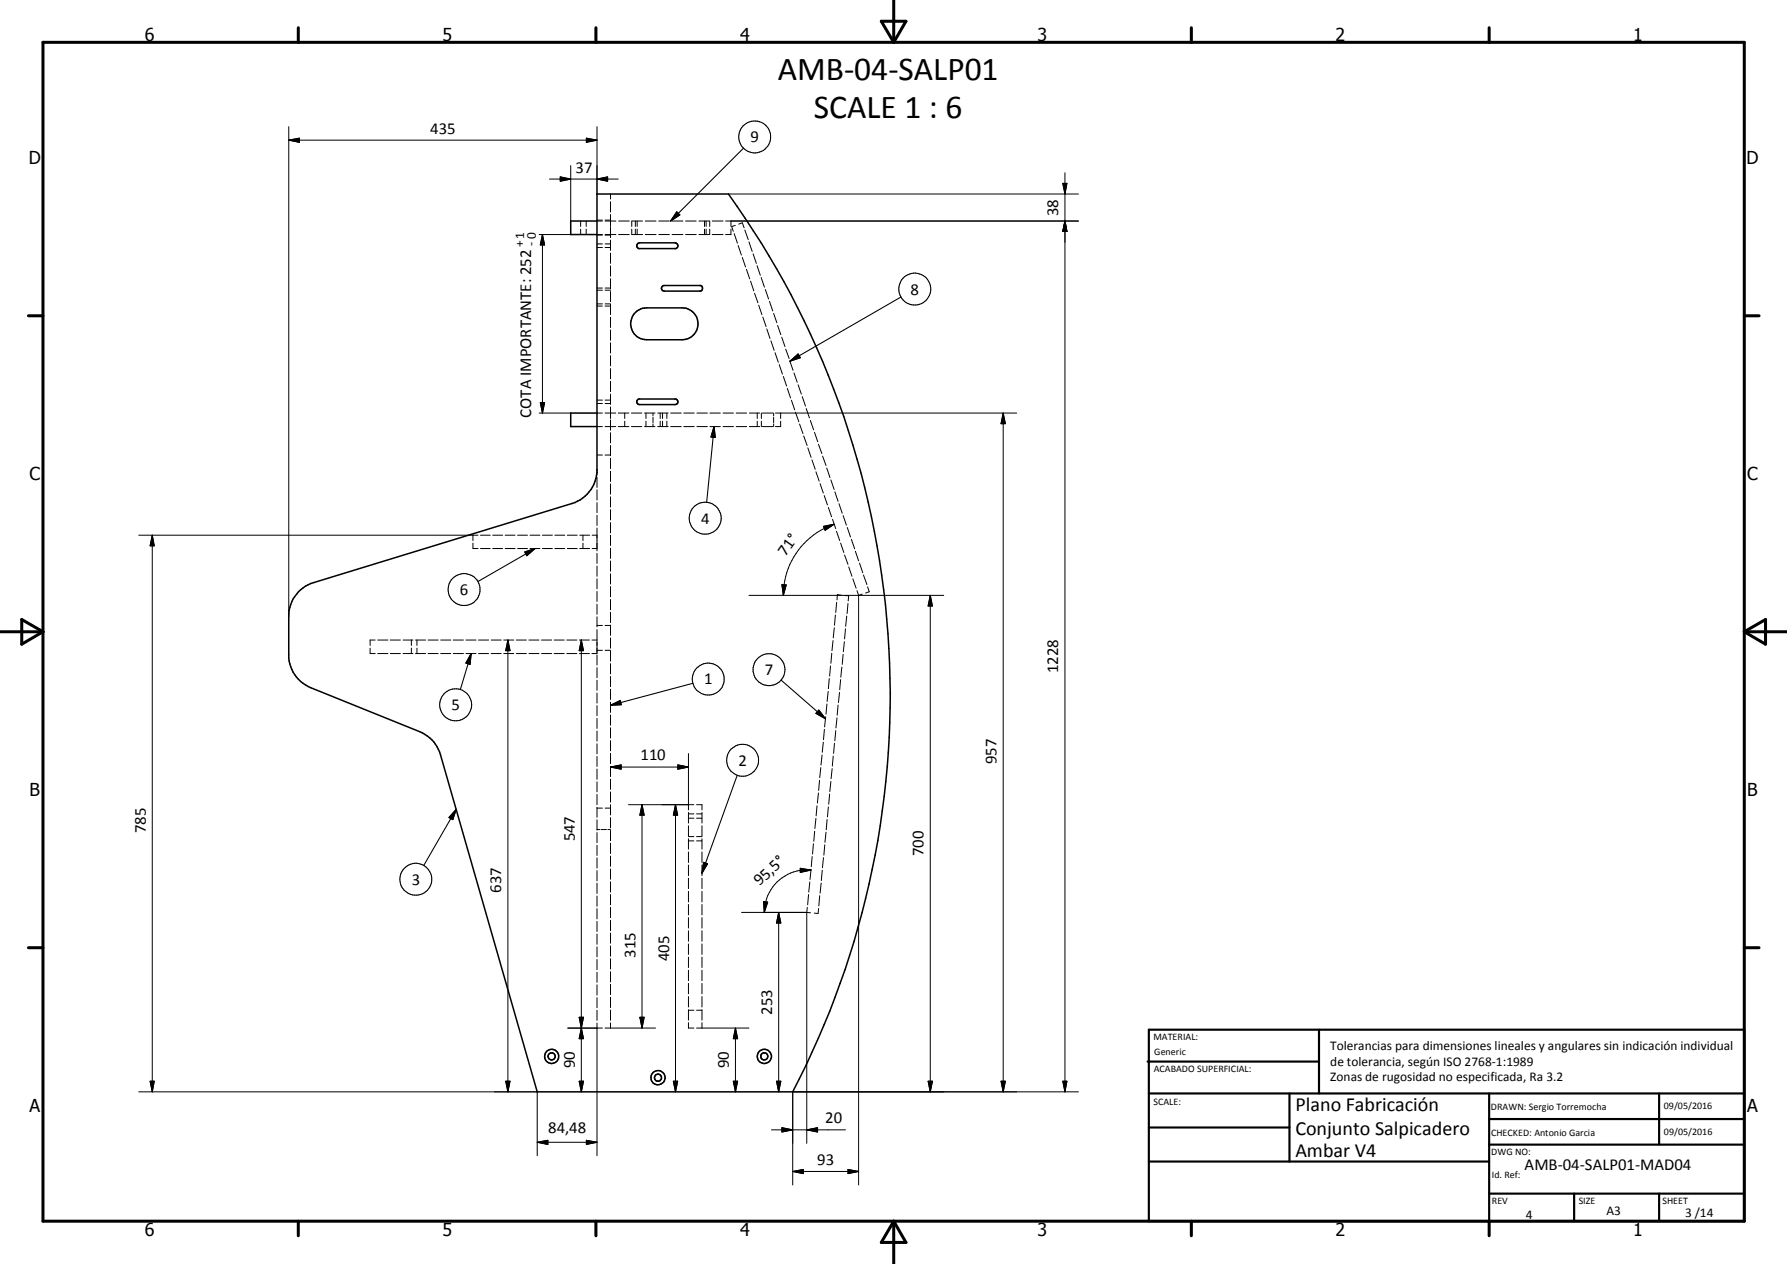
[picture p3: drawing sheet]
<svg xmlns="http://www.w3.org/2000/svg" width="420mm" height="297mm" viewBox="0 0 420 297" stroke-linecap="round" stroke-linejoin="round" font-family="sans-serif">
<g fill="none" stroke="#000" stroke-width=".35">
<path d="M140.4 45.6h30.9a201.3 201.3 0 0 1 15.1 211h-60.1l-22.7-79.2a8.2 8.2 0 0 0-4.9-5.4l-25.6-10.4a8.3 8.3 0 0 1-5.2-7v-10.5a8.4 8.4 0 0 1 5.9-7.2l60.7-18.6a8.5 8.5 0 0 0 5.9-7.3zM140.4 51.9h-6.2v3.2h6.2M149.9 57.3l.5-.2h8.3a.7 .7 0 0 1 .7 .6 .7 .7 0 0 1-.5 .7h-8.7l-.4-.4zM149.1 73.7l.7-.6a3.7 3.7 0 0 1 2.2-.8h8.3a3.7 3.7 0 0 1 3.8 3.8 3.7 3.7 0 0 1-3.8 3.7h-8.3a3.8 3.8 0 0 1-3.3-2.1 3.8 3.8 0 0 1 .4-4zM155.7 67.3l.3-.2h8.7a.68 .68 0 0 1 .5 .7 .68 .68 0 0 1-.7 .6h-8.3a.66 .66 0 0 1-.6-.4 .66 .66 0 0 1 .1-.7zM140.4 97.1h-6.2v3.1h6.2M149.9 94l.3-.2h8.7a.67 .67 0 0 1 .5 .7 .67 .67 0 0 1-.7 .6h-8.3a.65 .65 0 0 1-.6-.4 .65 .65 0 0 1 .1-.7z"/>
<circle cx="129.7" cy="248.2" r=".84"/>
<circle cx="129.7" cy="248.2" r="1.65"/>
<circle cx="154.7" cy="253.2" r="1.67"/>
<circle cx="154.7" cy="253.2" r=".83"/>
<circle cx="179.7" cy="248.3" r="1.67"/>
<circle cx="179.7" cy="248.2" r=".83"/>
</g>
<g fill="none" stroke="#000" stroke-width=".24">
<path d="M67.9 32.9l2.5-.4v.9zM67.9 32.9h72.5M67.9 29.8v115M134.2 38.9v13M137.9 32.5l2.5 .4-2.5 .5zM140.4 29.8v15.8M126.8 55.1h7.4M127.5 55.1l.5 2.5h-1zM127.5 55.1v42M129.2 42.1h16.2M131.7 41.6l2.5 .5-2.5 .5zM136.5 51.9v1.3"/>
<path d="M136.5 53.8v1.3M137.8 51.9v1.3M137.8 53.8v1.3M140.4 42.1l2.5-.5v1zM140.4 55.2h1.2M140.4 51.7h1.2M140.4 58.2h1.2M140.4 57.3h1.2M140.4 55.1h1.2M140.4 51.9h1.2M142.3 55.2h1.2M142.3 51.7h1.2"/>
<path d="M142.3 58.2h1.2M142.3 57.3h1.2M142.3 55.1h2.5M142.3 51.9h2.5M143.5 45.6v1.2M143.5 47.4v2.4M143.5 50.4v2.8M143.5 53.4v2.4M143.5 56.4v2.4M143.5 59.5v2.4M145.4 55.1h2.5M145.4 51.9h2.5"/>
<path d="M148.5 51.9v1.3M148.5 53.8v1.3M148.6 55.1h2.5M148.6 51.9h2.5M149.4 51.9v1.3M149.4 53.8v1.3M149.8 51.9v1.3M149.8 53.8v1.3M151.7 55.1h2.6M151.7 51.9h2.6M154.9 55.1h2.5M154.9 51.9h2.5"/>
<path d="M158 55.1h2.6M158 51.9h2.6M161.2 55.1h2.5M161.2 51.9h2.5M164.3 55.1h2.5M164.3 51.9h2.5M165.6 51.9v1.3M165.6 53.8v1.3M166 51.9v1.3M166 53.8v1.3M166.9 51.9v1.3M166.9 53.8v1.3"/>
<path d="M167.5 55.1h2.5M167.5 51.9h2.5M170.6 51.9h83M171.3 45.6h82.3M171.9 53.8v1.3h-1.3M171.9 51.9v1.3M172.6 54.9l.8 2.2M172.9 53l-.9 .3 .4 1.1M173.6 57.7l.7 2.2M173.7 52.7l.8-.3 .5 1.1M175.1 54.1l.8 2.2M176.1 56.9l.8 2.2"/>
<path d="M177.1 59.6l.7 2.3M249.9 43.1h1l-.5 2.5zM250.4 51.9l.5 2.5h-1zM250.4 40.6v216M140.4 68.2h1.2M140.4 67.7h1.2M140.4 71.9h1.2M140.4 71.4h1.2M142.3 68.2h1.2M142.3 67.7h1.2M142.3 71.9h1.2M142.3 71.4h1.2"/>
<path d="M143.5 62.5v2.4M143.5 65.5v2.4M143.5 68.5v2.4M143.5 71.5v2.4M143.5 74.5v2.5M143.5 77.6v2.4M174.5 60.5l.8 2.2M175.5 63.3l.8 2.2M176.5 66.1l.7 2.3M177.4 68.9l.8 2.3M178 62.4l.8 2.3M178.4 71.7l.7 2.3"/>
<path d="M179 65.2l.7 2.3M179.4 74.5l.7 2.3M179.9 68l.8 2.3M180.3 77.3l.7 2.2M180.9 70.8l.8 2.3M181.9 73.7l.8 2.2M182.8 76.5l.8 2.2M183.8 79.2l.8 2.2M126.8 97.1h7.4M127 94.6h1l-.5 2.5zM140.4 97.1h1.2M140.4 94.8h1.2"/>
<path d="M140.4 94h1.2M142.3 97.1h2.5M142.3 94.8h1.2M142.3 94h1.2M143.5 80.6v2.4M143.5 83.6v2.4M143.5 86.6v2.4M143.5 89.6v2.4M143.5 92.6v2.4M143.5 95.6v2.7M143.5 98.7v2.4M145.4 97.1h2.5"/>
<path d="M146.9 97.1v1.2M146.9 99v1.2M148.5 97.1h2.4M151.5 97.1h2.5M151.9 97.1v1.2M151.9 99v1.2M153.5 97.1v.6M153.5 98v1.3M153.5 99.6v.6M154.6 97.1h2.5M155.2 97.1v1.2M155.2 99v1.2"/>
<path d="M155.8 97.1v1.2M155.8 99v1.2M156.8 97.1v1.2M156.8 99v1.2M157.7 97.1h2.5M160.8 97.1h2.4M163.9 97.1h2.4M166.9 97.1h2.5M170 97.1h2.5M173.1 97.1h2.4M176.2 97.1h2.4M178 97.1v1.2"/>
<path d="M178 99v1.2M179 97.1v1.2M179 99v1.2M179.2 97.1h2.5M181.3 80.1l.7 2.2M181.9 97.1v.6M181.9 98v1.3M181.9 99.6v.6M182.2 82.9l.8 2.2M182.3 97.1h56.7M183.2 85.7l.8 2.2M183.5 99v1.2h-1.2"/>
<path d="M183.5 97.1v1.2M184.2 88.5l.7 2.2M184.7 82l.8 2.2M185.1 91.3l.8 2.2M185.7 84.8l.8 2.2M186.1 94.1l.7 2.2M186.7 87.6l.7 2.2M187 96.9l.8 2.2M187.7 90.4l.7 2.2M188 99.7l.8 2.2M188.6 93.2l.8 2.2M189.6 96l.7 2.2"/>
<path d="M190.5 98.8l.8 2.2M235.9 97.1l.5 2.5h-1zM235.9 97.1v159.5M140.4 110.4v1.1M140.4 112.1v2.5M140.4 115.1v2.4M140.4 118.1v2.4M140.4 106.9h1.2M140.4 100.2h1.2M142.3 106.9h1.2M142.3 100.2h2.5M143.5 101.7v2.4"/>
<path d="M143.5 104.7v2.4M143.5 107.7v2.4M143.5 110.7v2.5M143.5 113.7v2.4M143.5 116.8v2.4M143.5 119.8v2.4M145.4 100.2h2.5M148.5 100.2h2.4M151.5 100.2h2.5M154.6 100.2h2.5M157.7 100.2h2.5M160.8 100.2h2.4"/>
<path d="M163.9 100.2h2.4M166.9 100.2h2.5M170 100.2h2.5M173.1 100.2h2.4M176.2 100.2h2.4M179.2 100.2h2.5M189 102.4l.8 2.3M189.9 105.2l.8 2.3M190.9 108.1l.8 2.2M191.5 101.6l.8 2.2M191.8 110.9l.8 2.2M192.4 104.4l.8 2.2"/>
<path d="M192.8 113.7l.8 2.2M193.4 107.2l.8 2.2M193.8 116.5l.8 2.2M194.4 110l.7 2.2M194.8 119.3l.7 2.2M195.4 112.8l.7 2.2M196.3 115.6l.8 2.2M197.3 118.4l.7 2.2M32.6 125.8h79.8M35.8 125.8l.5 2.5h-1zM35.8 125.8v130.8M111.2 127.6v1.3h1.2"/>
<path d="M111.2 125.8v1.2M113 125.8h2.3M113 128.9h2.3M115.9 125.8h2.3M115.9 128.9h2.3M118.8 125.8h2.3M118.8 128.9h2.3M121.7 125.8h2.3M121.7 128.9h2.3M124.6 125.8h2.3M124.6 128.9h2.3M127.5 125.8h2.4"/>
<path d="M127.5 128.9h2.4M130.5 125.8h2.3M130.5 128.9h2.3M133.4 125.8h2.3M133.4 128.9h2.3M136.3 125.8h2.3M136.3 128.9h2.3M137.1 125.8v1.2M137.1 127.6v1.3M139.2 125.8h1.2M139.2 128.9h1.2M140.4 121.1v2.4"/>
<path d="M140.4 124.1v5.4M140.4 130v2.4M140.4 133v2.4M140.4 136v2.4M140.4 139v2.4M143.5 122.8v2.4M143.5 125.8v2.4M143.5 128.8v2.4M143.5 131.8v2.4M143.5 134.8v2.4M143.5 137.8v2.5M176.1 139.9h45.8"/>
<path d="M183.8 137.4l1.1 .1-.7 2.4zM193.6 123.7l2.5-.5-2.1 1.4zM195.7 122l.8 2.2M196.1 123.2a17.6 17.6 0 0 0-11.9 16.7M196.7 124.8l.7 2.2M197.6 127.6l.8 2.2M197.8 139.9l-.9-.2-.1 1.3M198.2 121.2l.8 2.2M198.6 130.4l.8 2.2M198.7 140h.8l-.1 1.2M199.2 124l.8 2.2M199.5 133.2l.8 2.2"/>
<path d="M200.2 126.7l.7 2.3M200.5 136l.8 2.2M201.1 129.5l.8 2.3M201.5 138.8l.4 1.1M201.9 139.9v138.6M202.1 132.3l.7 2.3M202.7 139.6l-.8 .3M203 135.1l.8 2.3M204 137.9l.4 1.2-.9 .3M218.7 139.9l.5 2.5h-1zM218.7 139.9v116.7M87 152.3v1.3h1.2"/>
<path d="M88.2 150.4h-1.2v1.3M88.8 150.4h2.4M88.8 153.6h2.4M91.8 150.4h2.3M91.8 153.6h2.3M94.8 150.4h2.3M94.8 153.6h2.3M96.7 150.4v1.3M96.7 152.3v1.3M97.7 150.4h2.4M97.7 153.6h2.4M98 150.4v1.3"/>
<path d="M98 152.3v1.3M100.7 150.4h2.3M100.7 153.6h2.3M103.6 150.4h2.4M103.6 153.6h2.4M106.6 150.4h2.4M106.6 153.6h2.4M109.5 150.4h2.4M109.5 153.6h2.4M112.5 150.4h2.4M112.5 153.6h2.4M115.5 150.4h2.3"/>
<path d="M115.5 153.6h2.3M118.4 150.4h2.4M118.4 153.6h2.4M119.4 150.4l.5 2.5h-1zM119.4 150.4v106.2M121.4 150.4h2.4M121.4 153.6h2.4M124.4 150.4h2.3M124.4 153.6h2.3M127.3 150.4h2.4M127.3 153.6h2.4M130.3 150.4h2.4"/>
<path d="M130.3 153.6h2.4M133.3 150.4h2.3M133.3 153.6h2.3M136.2 150.4h2.4M136.2 153.6h2.4M136.7 150.4l.5 2.5h-1zM136.7 150.4v106.2M139.2 150.4h1.2v3.2h-1.2M140.4 142v2.4M140.4 144.9v2.4M140.4 148v2.3M140.4 153.9v2.4"/>
<path d="M140.4 156.9v2.4M140.4 159.9v2.3M140.4 152.8h1.2M140.4 147h1.2M142.3 152.8h1.2M142.3 147h1.2M143.5 140.9v2.4M143.5 143.9v2.4M143.5 146.9v2.4M143.5 149.9v2.4M143.5 153v2.4M143.5 156v2.4"/>
<path d="M143.5 159v2.4M195 159.5l-.2 2.3M195.3 156.5l-.2 2.4M195.6 153.5l-.2 2.4M195.9 150.5l-.3 2.4M196.2 147.5l-.3 2.4M196.4 144.5l-.2 2.4M196.7 141.6l-.2 2.3M197.6 159.7l-.2 2.4M197.9 156.8l-.2 2.3M198.2 153.8l-.2 2.3M198.5 150.8l-.2 2.4"/>
<path d="M198.8 147.8l-.2 2.4M199.1 144.8l-.3 2.4M199.4 141.8l-.2 2.4M140.4 162.9v2.3M140.4 165.8v2.4M140.4 168.8v2.4M140.4 171.8v2.4M140.4 174.8v2.4M140.4 177.8v2.3M143.5 162v2.4M143.5 165v2.4M143.5 168v2.4"/>
<path d="M143.5 171v2.4M143.5 174v2.4M143.5 177v2.5M159.4 179.7l2.5 .6-2.5 .5zM161.9 177.1v13.2M193.3 177.4l-.3 2.4M193.6 174.4l-.3 2.4M193.8 171.4l-.2 2.4M194.1 168.4l-.2 2.4M194.4 165.4l-.2 2.4M194.7 162.5l-.2 2.3M195.9 177.7l-.2 2.3"/>
<path d="M196.2 174.7l-.2 2.3M196.5 171.7l-.2 2.4M196.8 168.7l-.3 2.4M197.1 165.7l-.3 2.4M197.4 162.7l-.3 2.4M140.4 180.7v2.4M140.4 183.7v2.4M140.4 186.7v2.4M140.4 189.7v2.4M140.4 192.7v2.4M140.4 195.7v2.3M140.4 198.6v2.4"/>
<path d="M140.4 189.9h1.2M140.4 194.9h.6M141.3 194.9h1.3M142.3 189.9h1.2M142.9 194.9h.6M143.5 180.3l2.5-.6v1.1zM143.5 180.1v2.4M143.5 183.1v2.4M143.5 186.1v2.4M143.5 189.1v2.4M143.5 192.2v2.4M143.5 195.2v2.4"/>
<path d="M143.5 198.2v2.4M143.5 180.3h18.4M147.8 189.1h15.3M150.9 189.1l.6 2.5h-1.1zM150.9 189.1v52.5M158.8 189.1l.5 2.5h-1zM158.8 189.1v67.5M161.9 190.9v2.5M161.9 194.1v2.4M161.9 197.1v2.5M161.9 191.3h1.2M161.9 192.3h1.2"/>
<path d="M161.9 196.6h1.2M161.9 197.6h1.2M163.8 189.1h1.2v1.2M163.8 191.3h1.2M163.8 192.3h1.2M163.8 196.6h1.2M163.8 197.6h1.2M165 190.9v2.5M165 194.1v2.4M165 197.1v2.5M191.3 198.3l-.3 2.4M191.5 195.3l-.2 2.4"/>
<path d="M191.8 192.3l-.2 2.4M192.1 189.4l-.2 2.3M192.4 186.4l-.2 2.3M192.7 183.4l-.2 2.4M193 180.4l-.3 2.4M193.9 198.5l-.2 2.5M194.2 195.6l-.2 2.4M194.5 192.6l-.2 2.4M194.8 189.6l-.2 2.4M195.1 186.6l-.3 2.4M195.4 183.6l-.3 2.4M195.7 180.6l-.3 2.4"/>
<path d="M140.4 201.6v2.4M140.4 204.6v2.4M140.4 207.6v2.4M140.4 210.6v2.4M140.4 213.5v2.4M140.4 216.5v2.4M140.4 219.5v2.4M143.5 201.2v2.4M143.5 204.2v2.4M143.5 207.2v2.4M143.5 210.2v2.4M143.5 213.2v2.4"/>
<path d="M143.5 216.3v2.4M143.5 219.2v2.5M161.9 200.2v2.5M161.9 203.3v2.5M161.9 206.4v2.4M161.9 209.5v2.5M161.9 212.6v2.4M161.9 215.6v2.5M161.9 218.7v2.5M165 200.2v2.5M165 203.3v2.5M165 206.4v2.4"/>
<path d="M165 209.5v2.5M165 212.6v2.4M165 215.6v2.5M165 218.7v2.5M174.4 214.4h15.3M179.5 211.9l1 .1-.8 2.4zM183.1 214.4l.5 2.5h-1zM183.1 214.4v42.2M188.2 204l2.5 .5-2.5 .5zM189.7 214.4l.9 .1M189.7 214.4v54.3M189.8 213.2l-.1 1.2"/>
<path d="M190.1 210.2l-.2 2.4M190.4 207.3l-.3 2.3M190.7 204.5a9.8 9.8 0 0 0-6.8 1.8 9.8 9.8 0 0 0-3.9 5.7l-.3 2.4M190.7 204.3l-.3 2.4M191 201.3l-.3 2.4M192.5 213.5l-.1 1.2-.9-.1M192.7 210.5l-.2 2.4M193.1 207.5l-.3 2.4M193.3 204.5l-.2 2.4M193.6 201.5l-.2 2.4M136.2 239.1h1l-.5 2.5zM136.2 239.1h1l-1 5h1z"/>
<path d="M140.4 222.5v2.4M140.4 225.5v2.4M140.4 228.5v2.3M140.4 231.4v2.4M140.4 234.4v2.4M140.4 237.4v2.4M143.5 222.3v2.4M143.5 225.3v2.4M143.5 228.3v2.5M143.5 231.3v2.4M143.5 234.4v2.4M143.5 237.4v2.4"/>
<path d="M150.4 239.1h1.1l-.6 2.5zM161.9 237.4h1.2M161.9 221.8v2.5M161.9 224.9v2.5M161.9 228v2.5M161.9 231.1v2.5M161.9 234.2v2.4M161.9 237.3v2.4M163.8 237.4h1.2M165 221.8v2.5M165 224.9v2.5M165 228v2.5"/>
<path d="M165 231.1v2.5M165 234.2v2.4M165 237.3v2.4M32.6 256.6h93.7v15M35.3 254.1h1l-.5 2.5zM118.9 254.1h1l-.5 2.5zM133.5 241.6h8.1M136.2 254.1h1l-.5 2.5zM136.7 241.6l.5 2.5h-1zM140.4 240.4v31.2M142.3 241.6h11.8M143.5 240.4v1.2"/>
<path d="M158.3 254.1h1l-.5 2.5zM161.9 240.3v1.3h1.2M163.8 241.6h12.3M165 240.3v1.3M172.4 254.1h1l-.5 2.5zM172.9 241.6l.5 2.5h-1zM172.9 241.6v15M182.6 254.1h1l-.5 2.5zM218.2 254.1h1l-.5 2.5zM235.4 254.1h1l-.5 2.5zM249.9 254.1h1l-.5 2.5zM253.6 256.6h-67.2v21.9"/>
<path d="M126.3 268.4l2.5-.4v.9zM126.3 268.4h14.1M137.9 268l2.5 .4-2.5 .5zM181.4 265.5h17.4M183.8 265l2.6 .5-2.6 .5zM186.4 275.3l2.5-.5v1zM186.4 275.3h15.5M189.7 265.5l2.5-.5v1zM199.4 274.8l2.5 .5-2.5 .5z"/>
</g>
<g fill="none" stroke="#000" stroke-width=".71">
<path d="M10.1 9.9h400v277.1h-400zM70.1 6.5v3.4M140.1 6.5v3.4M207.2 5h5.8l-2.9 4.9zM210.1 0v9.9M280.1 6.5v3.4M350.1 6.5v3.4M6.7 74.2h3.4M410.1 74.2h3.5M.1 148.5h10M5.1 145.6l5 2.9-5 2.9zM410.1 148.5h10"/>
<path d="M410.1 148.5l5-2.9v5.8zM6.7 222.7h3.4M410.1 222.7h3.5M70.1 287v3.4M140.1 287v3.4M210.1 287v10M210.1 287l2.9 5h-5.8zM280.1 287v3.4M350.1 287v3.4"/>
</g>
<g fill="none" stroke="#000" stroke-width=".51">
<path d="M269.8 249.5h40.3M270.1 242h140v45h-140zM270.1 257h140M303.2 257v16M310.1 242v15M350.1 257v30M390.1 257v12M270.1 265h33.1M270.1 273h80M350.1 269h60M350.1 263h60M350.1 280.5h60"/>
<path d="M370.1 280.5v6.5M390.1 280.5v6.5"/>
</g>
<g fill="#000">
<path d="M67.9 32.9l2.5-.4v.9zM137.9 32.5l2.5 .4-2.5 .5zM127.5 55.1l.5 2.5h-1zM131.7 41.6l2.5 .5-2.5 .5zM140.4 42.1l2.5-.5v1zM159.1 49.8l.7 .7-2.1 1.4zM249.9 43.1h1l-.5 2.5zM250.4 51.9l.5 2.5h-1zM127 94.6h1l-.5 2.5zM185.7 84.9l2-1.7 .5 .9zM235.9 97.1l.5 2.5h-1zM167.9 100.2l.3 2.6-1-.1z"/>
<path d="M35.8 125.8l.5 2.5h-1zM123.4 129.7l2.4-.8-1.9 1.7zM183.8 137.4l1.1 .1-.7 2.4zM193.6 123.7l2.5-.5-2.1 1.4zM110.8 153.6l-.3 2.5-1-.3zM119.4 150.4l.5 2.5h-1zM136.7 150.4l.5 2.5h-1zM218.7 139.9l.5 2.5h-1zM143.5 165.7l2.3-1.1 .3 1zM143.5 180.3l2.5-.6v1.1zM192.5 166.9l1.6 2-2.3-1.3zM107.3 190.2l-.8 2.4-.9-.5z"/>
<path d="M150.9 189.1l.6 2.5h-1.1zM158.8 189.1l.5 2.5h-1zM159.4 179.7l2.5 .6-2.5 .5zM165.4 202.6l1 .4-1.4 2.2zM179.5 211.9l1 .1-.8 2.4zM183.1 214.4l.5 2.5h-1zM188.2 204l2.5 .5-2.5 .5zM136.2 239.1h1l-.5 2.5zM150.4 239.1h1.1l-.6 2.5zM35.3 254.1h1l-.5 2.5zM118.9 254.1h1l-.5 2.5zM136.2 254.1h1l-.5 2.5z"/>
<path d="M136.7 241.6l.5 2.5h-1zM158.3 254.1h1l-.5 2.5zM172.4 254.1h1l-.5 2.5zM172.9 241.6l.5 2.5h-1zM182.6 254.1h1l-.5 2.5zM218.2 254.1h1l-.5 2.5zM235.4 254.1h1l-.5 2.5zM249.9 254.1h1l-.5 2.5zM126.3 268.4l2.5-.4v.9zM137.9 268l2.5 .4-2.5 .5zM183.8 265l2.6 .5-2.6 .5zM186.4 275.3l2.5-.5v1z"/>
<path d="M189.7 265.5l2.5-.5v1zM199.4 274.8l2.5 .5-2.5 .5z"/>
</g>
<g fill="none" stroke="#000" stroke-width=".25">
<path d="M174.8 34.8l-17.1 17.1M159.1 49.8l.7 .7-2.1 1.4zM211.8 69.8l-26.1 15.1M185.7 84.9l2-1.7 .5 .9zM167.9 100.2l.3 2.6-1-.1zM167.9 100.2l-1.8 17.9M123.4 129.7l2.4-.8-1.9 1.7zM125.8 128.9l-13.4 7.8M110.8 153.6l-.3 2.5-1-.3zM110.8 153.6l-2.6 8.5M183.6 159.8l10.5 9.1M143.5 165.7l2.3-1.1 .3 1z"/>
<path d="M162.9 160.6l-19.4 5.1M192.5 166.9l1.6 2-2.3-1.3zM107.3 190.2l-.8 2.4-.9-.5zM107.3 190.2l-7.7 13.2M173.3 182.2l-8.3 23M165.4 202.6l1 .4-1.4 2.2z"/>
<circle cx="177.5" cy="32.2" r="3.8"/>
<circle cx="215.1" cy="67.9" r="3.8"/>
<circle cx="109.1" cy="138.5" r="3.8"/>
<circle cx="165.8" cy="121.8" r="3.8"/>
<circle cx="166.5" cy="159.6" r="3.7"/>
<circle cx="180.8" cy="157.4" r="3.7"/>
<circle cx="107.1" cy="165.6" r="3.8"/>
<circle cx="174.6" cy="178.7" r="3.7"/>
<circle cx="97.8" cy="206.6" r="3.8"/>
</g>
<g font-size="7.9">
<text x="182.9" y="18.7">AMB-04-SALP01</text>
<text x="191.4" y="27.7">SCALE 1 : 6</text>
</g>
<g font-size="4.7">
<text x="304.6" y="261.2">Plano Fabricación</text>
<text x="304.6" y="266.6">Conjunto Salpicadero</text>
<text x="304.6" y="272">Ambar V4</text>
</g>
<g font-size="4.2">
<text x="34" y="9.6">6</text>
<text x="104" y="9.6">5</text>
<text x="174" y="9.6">4</text>
<text x="244" y="9.6">3</text>
<text x="314" y="9.6">2</text>
<text x="384" y="9.6">1</text>
<text x="6.8" y="38.7">D</text>
<text x="410.6" y="38.7">D</text>
<text x="7" y="112.9">C</text>
<text x="410.8" y="112.9">C</text>
<text x="7" y="187.1">B</text>
<text x="410.8" y="187.1">B</text>
<text x="7" y="261.4">A</text>
<text x="410.8" y="261.4">A</text>
<text x="34" y="290.4">6</text>
<text x="104" y="290.4">5</text>
<text x="174" y="290.4">4</text>
<text x="244" y="290.4">3</text>
<text x="314" y="290.4">2</text>
<text x="384" y="290.4">1</text>
</g>
<g font-size="3.9">
<text x="101.2" y="31.4">435</text>
<text x="176.5" y="33.5">9</text>
<text x="135.3" y="40.6">37</text>
<text x="248.8" y="50.8" transform="rotate(-90 248.8 50.8)">38</text>
<text x="214.1" y="69.2">8</text>
<text x="124.9" y="98.1" transform="rotate(-90 124.9 98.1)">COTA IMPORTANTE: 252</text>
<text x="164.8" y="123.1">4</text>
<text x="184.7" y="130.9" transform="rotate(-55 184.7 130.9)">71°</text>
<text x="108.1" y="139.8">6</text>
<text x="165.6" y="160.8">1</text>
<text x="179.8" y="158.6">7</text>
<text x="248.8" y="158.2" transform="rotate(-90 248.8 158.2)">1228</text>
<text x="106.2" y="166.9">5</text>
<text x="150.6" y="178.7">110</text>
<text x="173.6" y="180">2</text>
<text x="234.3" y="179.6" transform="rotate(-90 234.3 179.6)">957</text>
<text x="34.3" y="195.7" transform="rotate(-90 34.3 195.7)">785</text>
<text x="135.2" y="197.7" transform="rotate(-90 135.2 197.7)">547</text>
<text x="217.2" y="201.3" transform="rotate(-90 217.2 201.3)">700</text>
<text x="96.8" y="207.9">3</text>
<text x="117.8" y="209.8" transform="rotate(-90 117.8 209.8)">637</text>
<text x="178.6" y="208.3" transform="rotate(-42 178.6 208.3)">95,5°</text>
<text x="149.4" y="225" transform="rotate(-90 149.4 225)">315</text>
<text x="157.3" y="225.8" transform="rotate(-90 157.3 225.8)">405</text>
<text x="181.6" y="238.5" transform="rotate(-90 181.6 238.5)">253</text>
<text x="135.2" y="251.1" transform="rotate(-90 135.2 251.1)">90</text>
<text x="171.4" y="251.1" transform="rotate(-90 171.4 251.1)">90</text>
<text x="194" y="263.9">20</text>
<text x="128.9" y="266.4">84,48</text>
<text x="192.1" y="273.7">93</text>
<text x="358.5" y="275">AMB-04-SALP01-MAD04</text>
</g>
<g font-size="3.1">
<text x="123.1" y="58" transform="rotate(-90 123.1 58)">+1</text>
<text x="125.8" y="57.7" transform="rotate(-90 125.8 57.7)">-0</text>
<text x="312.7" y="246.8">Tolerancias para dimensiones lineales y angulares sin indicación individual</text>
<text x="312.7" y="250.4">de tolerancia, según ISO 2768-1:1989</text>
<text x="312.7" y="254">Zonas de rugosidad no especificada, Ra 3.2</text>
<text x="358.7" y="286.4">4</text>
<text x="377.7" y="285.6">A3</text>
<text x="396.2" y="285.9">3 /14</text>
</g>
<g font-size="2.4">
<text x="271.2" y="244.4">MATERIAL:</text>
<text x="271.3" y="252">ACABADO SUPERFICIAL:</text>
<text x="271.4" y="247.9">Generic</text>
<text x="271.2" y="259.7">SCALE:</text>
<text x="350.6" y="260.8">DRAWN: Sergio Torremocha</text>
<text x="391.2" y="260.6">09/05/2016</text>
<text x="350.6" y="267">CHECKED: Antonio Garcia</text>
<text x="391.2" y="266.7">09/05/2016</text>
<text x="350.6" y="271.4">DWG NO:</text>
<text x="350.8" y="276.9">Id. Ref:</text>
<text x="350.8" y="282.8">REV</text>
<text x="371.2" y="282.9">SIZE</text>
<text x="390.9" y="282.9">SHEET</text>
</g>
</svg>
